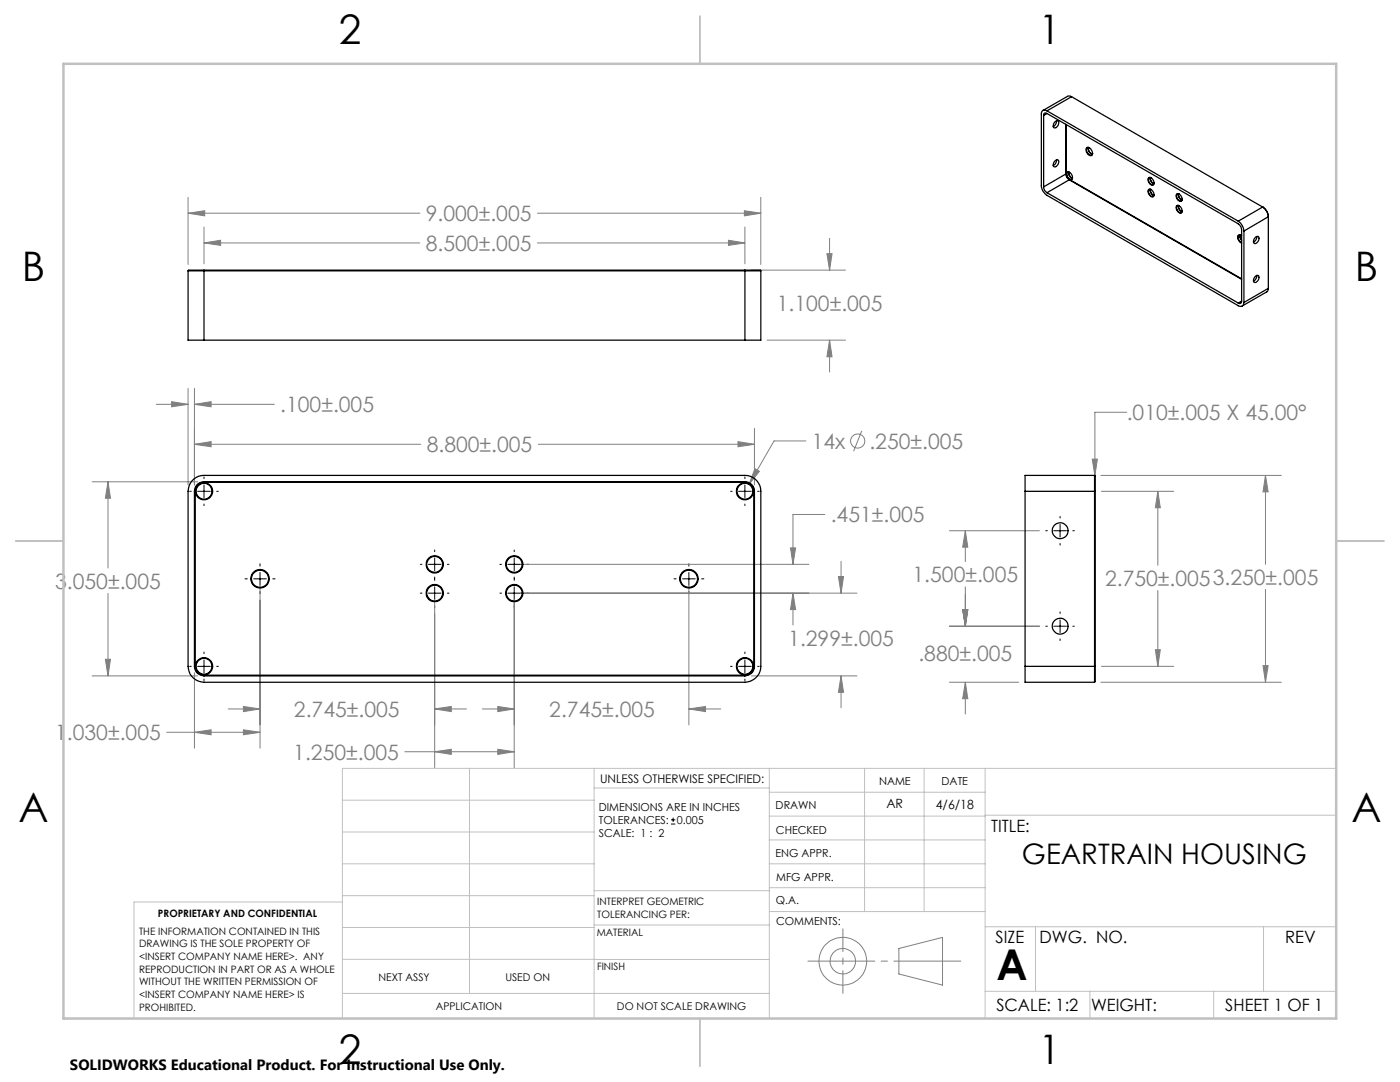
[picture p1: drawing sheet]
<svg xmlns="http://www.w3.org/2000/svg" width="279mm" height="216mm" viewBox="0 0 279 216" stroke-linecap="round" stroke-linejoin="round" font-family="sans-serif">
<g fill="none" stroke="#808080" stroke-width=".2">
<path d="M37.5 39.4v13.4M151.8 39.4v13.4M37.5 42.5l3.4-.4v1zM37.5 42.5h46.3M40.7 48.5l3.3-.6v1.1zM40.7 45.3v7.3M40.7 48.5h43.1M107.2 42.5h44.6M107.2 48.5h41.5M145.4 47.9l3.3 .6-3.3 .5zM148.6 42.1l3.2 .4-3.2 .6zM148.7 45.3v7.3"/>
<path d="M149.9 53.9h18.8M165 50.6h1.1l-.5 3.3zM165.6 47.6v6.3M37.5 77.5v19.3M38.8 77.5v19.3M153.1 67.9h15.6M165.6 67.9l.5 3.3h-1.1zM165.6 67.9v6.3M18.4 96.1h21M21.6 96.1l.4 3.3h-1zM21.6 96.1v17.2M31.2 80.7h6.3"/>
<path d="M34.3 80.2l3.2 .5-3.2 .5zM38.8 88.7l3.3-.6v1zM38.8 80.7l3.3-.5v1zM38.8 88.7h45.2M38.8 80.7h16M107.4 88.7h43.2M147.3 88.1l3.3 .6-3.3 .4zM150.6 85.5v11.3M150.7 93.5l.9 .6-2.1 2.6zM160.8 88h-6.3l-5 8.7M172 86l-1.6 4M218 91.6h1l-.5 3.3z"/>
<path d="M219.7 94.9h36M219.8 98h14.4M224.9 82.3h-6.4v12.6M231.1 98l.5 3.3h-1zM231.1 98v14.8M252.6 94.9l.5 3.2h-1zM252.6 94.9v17.7M21.6 118.4v16.5M51.9 116.8v32.5M86.7 119.6v33.6M102.6 119.6v33.6M103.9 118.4h67.1"/>
<path d="M103.9 112.6h57.5M137.5 116.8v27.8M157.8 109.3h1l-.5 3.3zM158.3 118.4l.5 3.2h-1zM158.3 118.4v6.3M164.6 102.7h-6.3v9.9M167.3 115h1l-.4 3.4zM167.9 112v6.4M189.5 105.9h17.9M192.7 105.9l.4 3.3h-1zM192.7 105.9v6.2M192.7 117.1v7.9"/>
<path d="M231.1 117.8v15.2M252.6 117.6v18.5M18.4 134.9h21M21 131.6h1l-.4 3.3zM38.8 134.2v15.1M149.9 134.9h21.1M167.9 134.9l.4 3.2h-1zM167.9 134.9v6.3M189.5 136.1h13.8M189.5 125h17.9M192.1 121.6h1l-.4 3.4zM192.7 136.1l.4 3.3h-1z"/>
<path d="M192.7 136.1v6.4M219.7 136.1h36M219.8 133h14.4M230.6 129.6h1l-.5 3.4zM252.1 132.8h1l-.5 3.3zM33.3 146.1h18.6M38.8 146.1l3.3-.5v1zM45.5 141.5h6.4M48.6 145.6l3.3 .5-3.3 .5zM48.6 141l3.3 .5-3.3 .5zM80.8 150h21.8M86.7 141.5l3.4-.5v1z"/>
<path d="M86.7 150l3.4-.5v1zM86.7 141.5h6.4M96.3 141.5h6.3M99.3 149.5l3.3 .5-3.3 .5zM99.3 141l3.3 .5-3.3 .5zM137.5 141.5l3.3-.5v1zM137.5 141.5h6.3M179.4 189.3l8.7-2.3v9.6l-8.7-2.3z"/>
<circle cx="171.2" cy="88" r="1.41"/>
<circle cx="168.2" cy="191.8" r="2.54"/>
<circle cx="168.2" cy="191.8" r="4.8"/>
</g>
<g fill="none" stroke="#000" stroke-width=".2">
<path d="M37.9 98h.3M39.4 98h2.6M40.7 95.2v.3M40.7 96.8v2.5M43.3 98h.3M145.8 98h.3M147.4 98h2.5M148.7 95.2v.3M148.7 96.8v2.5M151.2 98h.3M40.7 100.6v.3M48.9 115.5h.5"/>
<path d="M50.6 115.5h2.6M51.9 112.5v.5M51.9 114.2v2.6M51.9 118v.5M54.4 115.5h.5M83.9 112.6h.3M83.9 118.4h.3M85.5 112.6h2.5M85.5 118.4h2.5M86.7 109.7v.4M86.7 111.3v2.6M86.7 115.1v.7"/>
<path d="M86.7 117.1v2.5M89.3 112.6h.3M89.3 118.4h.3M99.8 112.6h.3M99.8 118.4h.3M101.4 112.6h2.5M101.4 118.4h2.5M102.6 109.7v.4M102.6 111.3v2.6M102.6 115.1v.7M102.6 117.1v2.5M105.2 112.6h.3"/>
<path d="M105.2 118.4h.3M134.5 115.5h.4M136.2 115.5h2.5M137.5 112.5v.5M137.5 114.2v2.6M137.5 118v.5M140 115.5h.5M148.7 100.6v.3M208.7 105.9h.3M210.3 105.9h2.5M211.6 103v.4M211.6 104.6v2.6"/>
<path d="M211.6 108.4v.4M214.1 105.9h.3M37.9 133h.3M39.4 133h2.6M40.7 130.1v.3M40.7 131.7v2.5M40.7 135.5v.3M43.3 133h.3M86.7 120.9v.3M102.6 120.9v.3M145.8 133h.3M147.4 133h2.5"/>
<path d="M148.7 130.1v.3M148.7 131.7v2.5M148.7 135.5v.3M151.2 133h.3M208.7 125h.3M210.3 125h2.5M211.6 122.1v.3M211.6 123.7v2.5M211.6 127.5v.3M214.1 125h.3M133.9 164.4h.9M133.9 163.6h.9"/>
<path d="M134.3 163.2v.8"/>
</g>
<path d="M161.2 191.8h30.5" fill="none" stroke="#808080" stroke-width=".2" stroke-dasharray="15.2 1.3 1.3 1.3" stroke-dashoffset="1.9"/>
<path d="M168.2 185.4v12.8" fill="none" stroke="#808080" stroke-width=".2" stroke-dasharray="15.2 1.3 1.3 1.3" stroke-dashoffset="10.7"/>
<g fill="none" stroke="#c0c0c0" stroke-width=".2">
<path d="M68.3 159.7h50.3M93.7 153.3v44.9M118.6 153.3v49.9M118.6 157.2h34.9M153.5 153.3v49.9M153.5 158.1h43.1M172.5 153.3v28.6M184.4 153.3v28.6M196.6 153.3v49.9M266.7 153.3h-198.4v49.9M68.3 178.7h50.3M68.3 172.4h50.3"/>
<path d="M68.3 166h50.3M68.3 180h-41.6v23.2M118.6 177.7h35M153.5 167.6h43.1M153.5 162.8h43.1M153.5 172.4h43.1M153.5 177.1h43.1M196.6 162.7h70.1M68.3 198.2h85.2M68.3 191.4l85.2 .1M68.3 185.1h50.3M118.6 184.6h35"/>
<path d="M153.6 181.9h43M196.6 197.8h70.1M196.6 184.9h70.1M206.7 184.9v12.9M217.5 197.8v5.4M242.2 197.8v5.4M252.2 184.9v12.9"/>
</g>
<path d="M139.7 3.2v9.5M3.1 107.9h9.6M266.7 107.9h9.5M139.7 203.2v9.6" fill="none" stroke="#c0c0c0" stroke-width=".25"/>
<path d="M12.7 12.7h254v190.5h-254z" fill="none" stroke="#c0c0c0" stroke-width=".5"/>
<path d="M38.8 88.7l3.3-.6v1zM147.3 88.1l3.3 .6-3.3 .4zM34.3 80.2l3.2 .5-3.2 .5zM38.8 80.7l3.3-.5v1zM38.8 146.1l3.3-.5v1zM48.6 145.6l3.3 .5-3.3 .5zM48.6 141l3.3 .5-3.3 .5zM86.7 141.5l3.4-.5v1zM86.7 150l3.4-.5v1zM99.3 149.5l3.3 .5-3.3 .5zM99.3 141l3.3 .5-3.3 .5zM137.5 141.5l3.3-.5v1zM167.3 115h1l-.4 3.4zM167.9 134.9l.4 3.2h-1zM158.3 118.4l.5 3.2h-1zM157.8 109.3h1l-.5 3.3zM21 131.6h1l-.4 3.3zM21.6 96.1l.4 3.3h-1zM150.7 93.5l-1.2 3.2 2.1-2.6zM252.1 132.8h1l-.5 3.3zM252.6 94.9l.5 3.2h-1zM231.1 98l.5 3.3h-1zM230.6 129.6h1l-.5 3.4zM192.7 136.1l.4 3.3h-1zM192.1 121.6h1l-.4 3.4zM192.1 121.6h1l-.4 3.4zM192.7 105.9l.4 3.3h-1zM218 91.6h1l-.5 3.3zM37.5 42.5l3.4-.4v1zM148.6 42.1l3.2 .4-3.2 .6zM40.7 48.5l3.3-.6v1.1zM145.4 47.9l3.3 .6-3.3 .5zM165.6 67.9l.5 3.3h-1.1zM165 50.6h1.1l-.5 3.3z" fill="#808080"/>
<g fill="none" stroke="#000" stroke-width=".25">
<path d="M213.9 19.3l-.8-.1-5 2.8M213.9 19.3l-4.9 2.8M213.9 19.3l38.1 22M208.3 37.3a1.33 1.33 0 0 0 .7 1.2M208.3 23v14.3M209 22.1a.69 .69 0 0 0-.8-.1 .69 .69 0 0 0-.4 .8v14.2a2.45 2.45 0 0 0 1.2 2l38.1 22a.69 .69 0 0 0 .8 .1 .69 .69 0 0 0 .3-.7M209 22.6l38.1 22.1a1.57 1.57 0 0 1 .7 1.1v14.3M209 22.6a.4 .4 0 0 0-.5 0 .4 .4 0 0 0-.2 .4M209 22.1l38.1 22M209 38.5l38.1 22M209 22.6l-.7 .4M210.5 32.1a.42 .42 0 0 1 .6-.2 .42 .42 0 0 1 .1 .7 .68 .68 0 0 1-1 .6l.1-.6z"/>
<path d="M210.5 24.3a.42 .42 0 0 1 .6-.2 .42 .42 0 0 1 .1 .7 .6 .6 0 0 1-.3 .6 .6 .6 0 0 1-.7-.1l.1-.5zM210.9 24.1a1.25 1.25 0 0 1-.7 1.2M210.9 31.9a1.25 1.25 0 0 1-.7 1.1M212.7 34.7a1.33 1.33 0 0 0 .7 1.2M212.7 24.8v9.9M212.7 34.7l-4.4 2.6M212.7 34.7h.1M212.8 34.7l.3 .8 .3 .3M212.8 24.9v9.8M213 34.4a.94 .94 0 0 1 .9 .4 .94 .94 0 0 1-.1 1 1.01 1.01 0 0 1-.8-1.4zM213.3 34.3a1.17 1.17 0 0 0 .7 1.3M213.3 34.5l.1 .5 .5 .5"/>
<path d="M213.4 35.9l-4.4 2.6M213.4 35.9l34.4 19.8M213.4 35.8l34.4 19.8M213.4 35.8v.1M213.5 34.4a.39 .39 0 0 0-.5 0 .39 .39 0 0 0-.1 .6 .73 .73 0 0 0 1.1 .6v-.2M216.8 29.5a.82 .82 0 0 1 1.2 .8 .5 .5 0 0 1-.1 .7 .5 .5 0 0 1-.8-.2 1.27 1.27 0 0 1-.3-1.3zM217.2 29.6l.1 .6 .5 .5M217.2 29.4a1.18 1.18 0 0 0 .8 1.4M217.4 29.5a.44 .44 0 0 0-.6 .1 .44 .44 0 0 0 .1 .6 .73 .73 0 0 0 1.1 .6l.1-.2M229.2 35.5a.94 .94 0 0 1 .9 .4 .94 .94 0 0 1 0 1 1.05 1.05 0 0 1-.9-1.4zM229.2 37.8a.92 .92 0 0 1 1 .5 .92 .92 0 0 1-.1 1 1.08 1.08 0 0 1-.9-1.5zM229.6 35.6l.1 .5 .5 .5"/>
<path d="M229.6 37.9l.1 .5 .5 .5M229.6 35.4a1.09 1.09 0 0 0 .7 1.3M229.6 37.8a1.15 1.15 0 0 0 .7 1.2M229.7 35.5a.38 .38 0 0 0-.5 .1 .38 .38 0 0 0 0 .5 .68 .68 0 0 0 .3 .6 .68 .68 0 0 0 .8 0v-.2M229.7 37.8a.39 .39 0 0 0-.5 .1 .39 .39 0 0 0 0 .5 .71 .71 0 0 0 1.1 .7v-.3M234.8 38.7a.94 .94 0 0 1 .9 .5 .94 .94 0 0 1 0 1 1.05 1.05 0 0 1-.9-1.5zM235.2 38.8l.1 .5 .5 .5M235.2 38.7a1.09 1.09 0 0 0 .7 1.2M235.3 38.7a.43 .43 0 0 0-.5 .2 .43 .43 0 0 0 .1 .6 .55 .55 0 0 0 .4 .5 .55 .55 0 0 0 .6-.1v-.2M37.5 54h114.3M37.5 54v13.9h3.2M40.7 53.9h-3l-.2 .1"/>
<path d="M40.7 53.9v14M40.7 53.9h108M148.7 53.9h3l.1 .1M148.7 53.9v14M151.8 54v13.9h-3.1M234.8 41.1a.77 .77 0 0 1 .8 .1 .77 .77 0 0 1 .3 .7 .45 .45 0 0 1-.3 .6 .45 .45 0 0 1-.5-.3l-.3-.5zM235.2 41.2l.1 .5 .5 .5M235.2 41a1.08 1.08 0 0 0 .7 1.2M235.3 41.1a.43 .43 0 0 0-.5 .1 .43 .43 0 0 0 .1 .6 .62 .62 0 0 0 1 .5v-.2M247.1 44.1a2.72 2.72 0 0 1 1.1 2M247.4 47.1l.4 .8M247.5 46.9v.5l.3 .5"/>
<path d="M247.7 47a.44 .44 0 0 0-.6 .1 .44 .44 0 0 0 .1 .6l.3 .6 .3 .1M247.8 47.1a.47 .47 0 0 0-.7-.2 .47 .47 0 0 0-.1 .7l.4 .7 .4 .2M248.2 46.1v14.3M250.4 55.2a.45 .45 0 0 1 .7-.2 .45 .45 0 0 1 .1 .7 .82 .82 0 0 1-1 .6v-.7zM250.5 47.3a.43 .43 0 0 1 .7-.1 .43 .43 0 0 1 0 .7 .62 .62 0 0 1-.3 .6 .62 .62 0 0 1-.7-.1v-.6zM250.8 47.2a1.13 1.13 0 0 1-.6 1.1M250.8 55a1.13 1.13 0 0 1-.6 1.1M252 41.3a2.47 2.47 0 0 1 1.1 2l-4.9 2.8M252 41.3a2.48 2.48 0 0 1 1.1 1.9v14.3M252 41.3l-4.9 2.8M253.1 57.5l-.2 .7-5 2.9M253.1 57.5l-4.9 2.9"/>
<path d="M40.7 67.9h108M247.8 60.1a.4 .4 0 0 1-.2 .4 .4 .4 0 0 1-.5 0M247.8 60.1l-.7 .4M38.3 96a3.2 3.2 0 0 1 2.4-1.1h108a3.2 3.2 0 0 1 3.1 3.1v35a3.2 3.2 0 0 1-3.1 3.1h-108a3.2 3.2 0 0 1-3.2-3.1v-35a3.5 3.5 0 0 1 .8-2zM38.8 98v35M38.8 98h.1M38.9 98v35M40.7 96.1a1.87 1.87 0 0 0-1.9 1.9M40.7 96.2a1.81 1.81 0 0 0-1.8 1.8M40.7 96.1h108M40.7 96.1v.1M40.7 96.2h108"/>
<path d="M148.7 96.1a1.87 1.87 0 0 1 1.9 1.9M148.7 96.2a1.81 1.81 0 0 1 1.8 1.8M148.7 96.1v.1M150.5 98h.1M150.5 98v35M150.6 98v35M204.6 98h13.9M204.6 98v35M218.4 94.9v41.2M218.4 94.9h-13.8v3.1M218.4 94.9l.1 .1v3M218.5 98v35"/>
<path d="M38.8 133a1.93 1.93 0 0 0 1.9 1.9M38.8 133h.1M38.9 133a1.81 1.81 0 0 0 1.8 1.7M40.7 134.9h108M40.7 134.7h108M40.7 134.7v.2M148.7 134.7v.2M150.5 133a1.81 1.81 0 0 1-1.8 1.7M150.5 133h.1M150.6 133a1.93 1.93 0 0 1-1.9 1.9M204.6 133v3.1h13.8M204.6 133h13.9"/>
<path d="M218.5 133v3l-.1 .1"/>
<circle cx="40.7" cy="98" r="1.57"/>
<circle cx="40.7" cy="98" r="1.71"/>
<circle cx="148.7" cy="98" r="1.57"/>
<circle cx="148.7" cy="98" r="1.71"/>
<circle cx="51.9" cy="115.5" r="1.84"/>
<circle cx="51.9" cy="115.5" r="1.72"/>
<circle cx="86.8" cy="118.4" r="1.58"/>
<circle cx="86.8" cy="112.6" r="1.58"/>
<circle cx="86.8" cy="112.6" r="1.72"/>
<circle cx="86.8" cy="118.4" r="1.72"/>
<circle cx="102.6" cy="118.4" r="1.58"/>
<circle cx="102.6" cy="112.6" r="1.58"/>
<circle cx="102.6" cy="112.6" r="1.72"/>
<circle cx="102.6" cy="118.4" r="1.72"/>
<circle cx="137.5" cy="115.5" r="1.72"/>
<circle cx="137.5" cy="115.5" r="1.85"/>
<circle cx="211.6" cy="105.9" r="1.58"/>
<circle cx="40.7" cy="132.9" r="1.57"/>
<circle cx="40.7" cy="132.9" r="1.71"/>
<circle cx="148.7" cy="132.9" r="1.57"/>
<circle cx="148.7" cy="132.9" r="1.71"/>
<circle cx="211.6" cy="125" r="1.58"/>
</g>
<text font-size="8.5" x="198.9" y="195.5">A</text>
<g font-size="8.1">
<text x="67.6" y="8.9">2</text>
<text x="207.3" y="8.9">1</text>
<text x="4.4" y="56.2">B</text>
<text x="270.4" y="56.2">B</text>
<text x="3.7" y="164.1">A</text>
<text x="269.7" y="164.1">A</text>
<text x="67.6" y="212.4">2</text>
<text x="207.3" y="212.4">1</text>
</g>
<text font-size="5.6" x="204" y="172.3">GEARTRAIN HOUSING</text>
<g font-size="4.2" fill="#808080">
<text x="85" y="44.1">9.000±.005</text>
<text x="85" y="50">8.500±.005</text>
<text x="155" y="62.1">1.100±.005</text>
<text x="55.9" y="82.3">.100±.005</text>
<text x="224.9" y="83.8">.010±.005 X 45.00°</text>
<text x="162" y="89.5">14x</text>
<text x="173.5" y="89.5">.250±.005</text>
<text x="85.2" y="90.2">8.800±.005</text>
<text x="165.8" y="104.2">.451±.005</text>
<text x="11" y="117.5">3.050±.005</text>
<text x="182.1" y="116.2">1.500±.005</text>
<text x="220.5" y="116.9">2.750±.0053.250±.005</text>
<text x="157.3" y="128.9">1.299±.005</text>
<text x="183.3" y="131.9">.880±.005</text>
<text x="58.7" y="143.1">2.745±.005</text>
<text x="109.6" y="143.1">2.745±.005</text>
<text x="11" y="147.7">1.030±.005</text>
<text x="58.5" y="151.6">1.250±.005</text>
</g>
<g font-size="3.4">
<text x="197.8" y="166">TITLE:</text>
<text x="198.7" y="188.1">SIZE</text>
<text x="207.5" y="188.1">DWG. NO.</text>
<text x="256.5" y="188.2">REV</text>
<text x="198.8" y="201.7">SCALE: 1:2</text>
<text x="217.7" y="201.8">WEIGHT:</text>
<text x="244.5" y="201.7">SHEET 1 OF 1</text>
</g>
<text font-size="3" x="14" y="213.5">SOLIDWORKS Educational Product. For Instructional Use Only.</text>
<g font-size="2.5">
<text x="176.9" y="161.3">AR</text>
<text x="186.8" y="161.4">4/6/18</text>
</g>
<text font-size="2.4" x="119.8" y="156.2">UNLESS OTHERWISE SPECIFIED:</text>
<g font-size="2.2">
<text x="119.5" y="161.8">DIMENSIONS ARE IN INCHES</text>
<text x="154.8" y="161.4">DRAWN</text>
<text x="175.4" y="156.6">NAME</text>
<text x="187.9" y="156.7">DATE</text>
<text x="119.5" y="167.1">SCALE: 1 : 2</text>
<text x="119.5" y="164.4">TOLERANCES:</text>
<text x="135.1" y="164.4">0.005</text>
<text x="154.9" y="166.3">CHECKED</text>
<text x="154.8" y="171">ENG APPR.</text>
<text x="154.9" y="175.7">MFG APPR.</text>
<text x="154.9" y="180.4">Q.A.</text>
<text x="154.9" y="184.6">COMMENTS:</text>
</g>
<g font-size="2.1">
<text x="75.5" y="195.7">NEXT ASSY</text>
<text x="100.9" y="195.7">USED ON</text>
<text x="86.9" y="201.5">APPLICATION</text>
<text x="123.1" y="201.6">DO NOT SCALE DRAWING</text>
</g>
<g font-size="2">
<text x="31.5" y="182.9">PROPRIETARY AND CONFIDENTIAL</text>
<text x="119.2" y="180.6">INTERPRET GEOMETRIC</text>
<text x="119.2" y="183.1">TOLERANCING PER:</text>
<text x="27.8" y="186.5">THE INFORMATION CONTAINED IN THIS</text>
<text x="27.8" y="189">DRAWING IS THE SOLE PROPERTY OF</text>
<text x="27.8" y="191.6">&lt;INSERT COMPANY NAME HERE&gt;. ANY</text>
<text x="119.1" y="186.7">MATERIAL</text>
<text x="27.8" y="194.1">REPRODUCTION IN PART OR AS A WHOLE</text>
<text x="27.8" y="196.6">WITHOUT THE WRITTEN PERMISSION OF</text>
<text x="119.1" y="193.5">FINISH</text>
<text x="27.8" y="199.1">&lt;INSERT COMPANY NAME HERE&gt; IS</text>
<text x="27.8" y="201.7">PROHIBITED.</text>
</g>
</svg>
